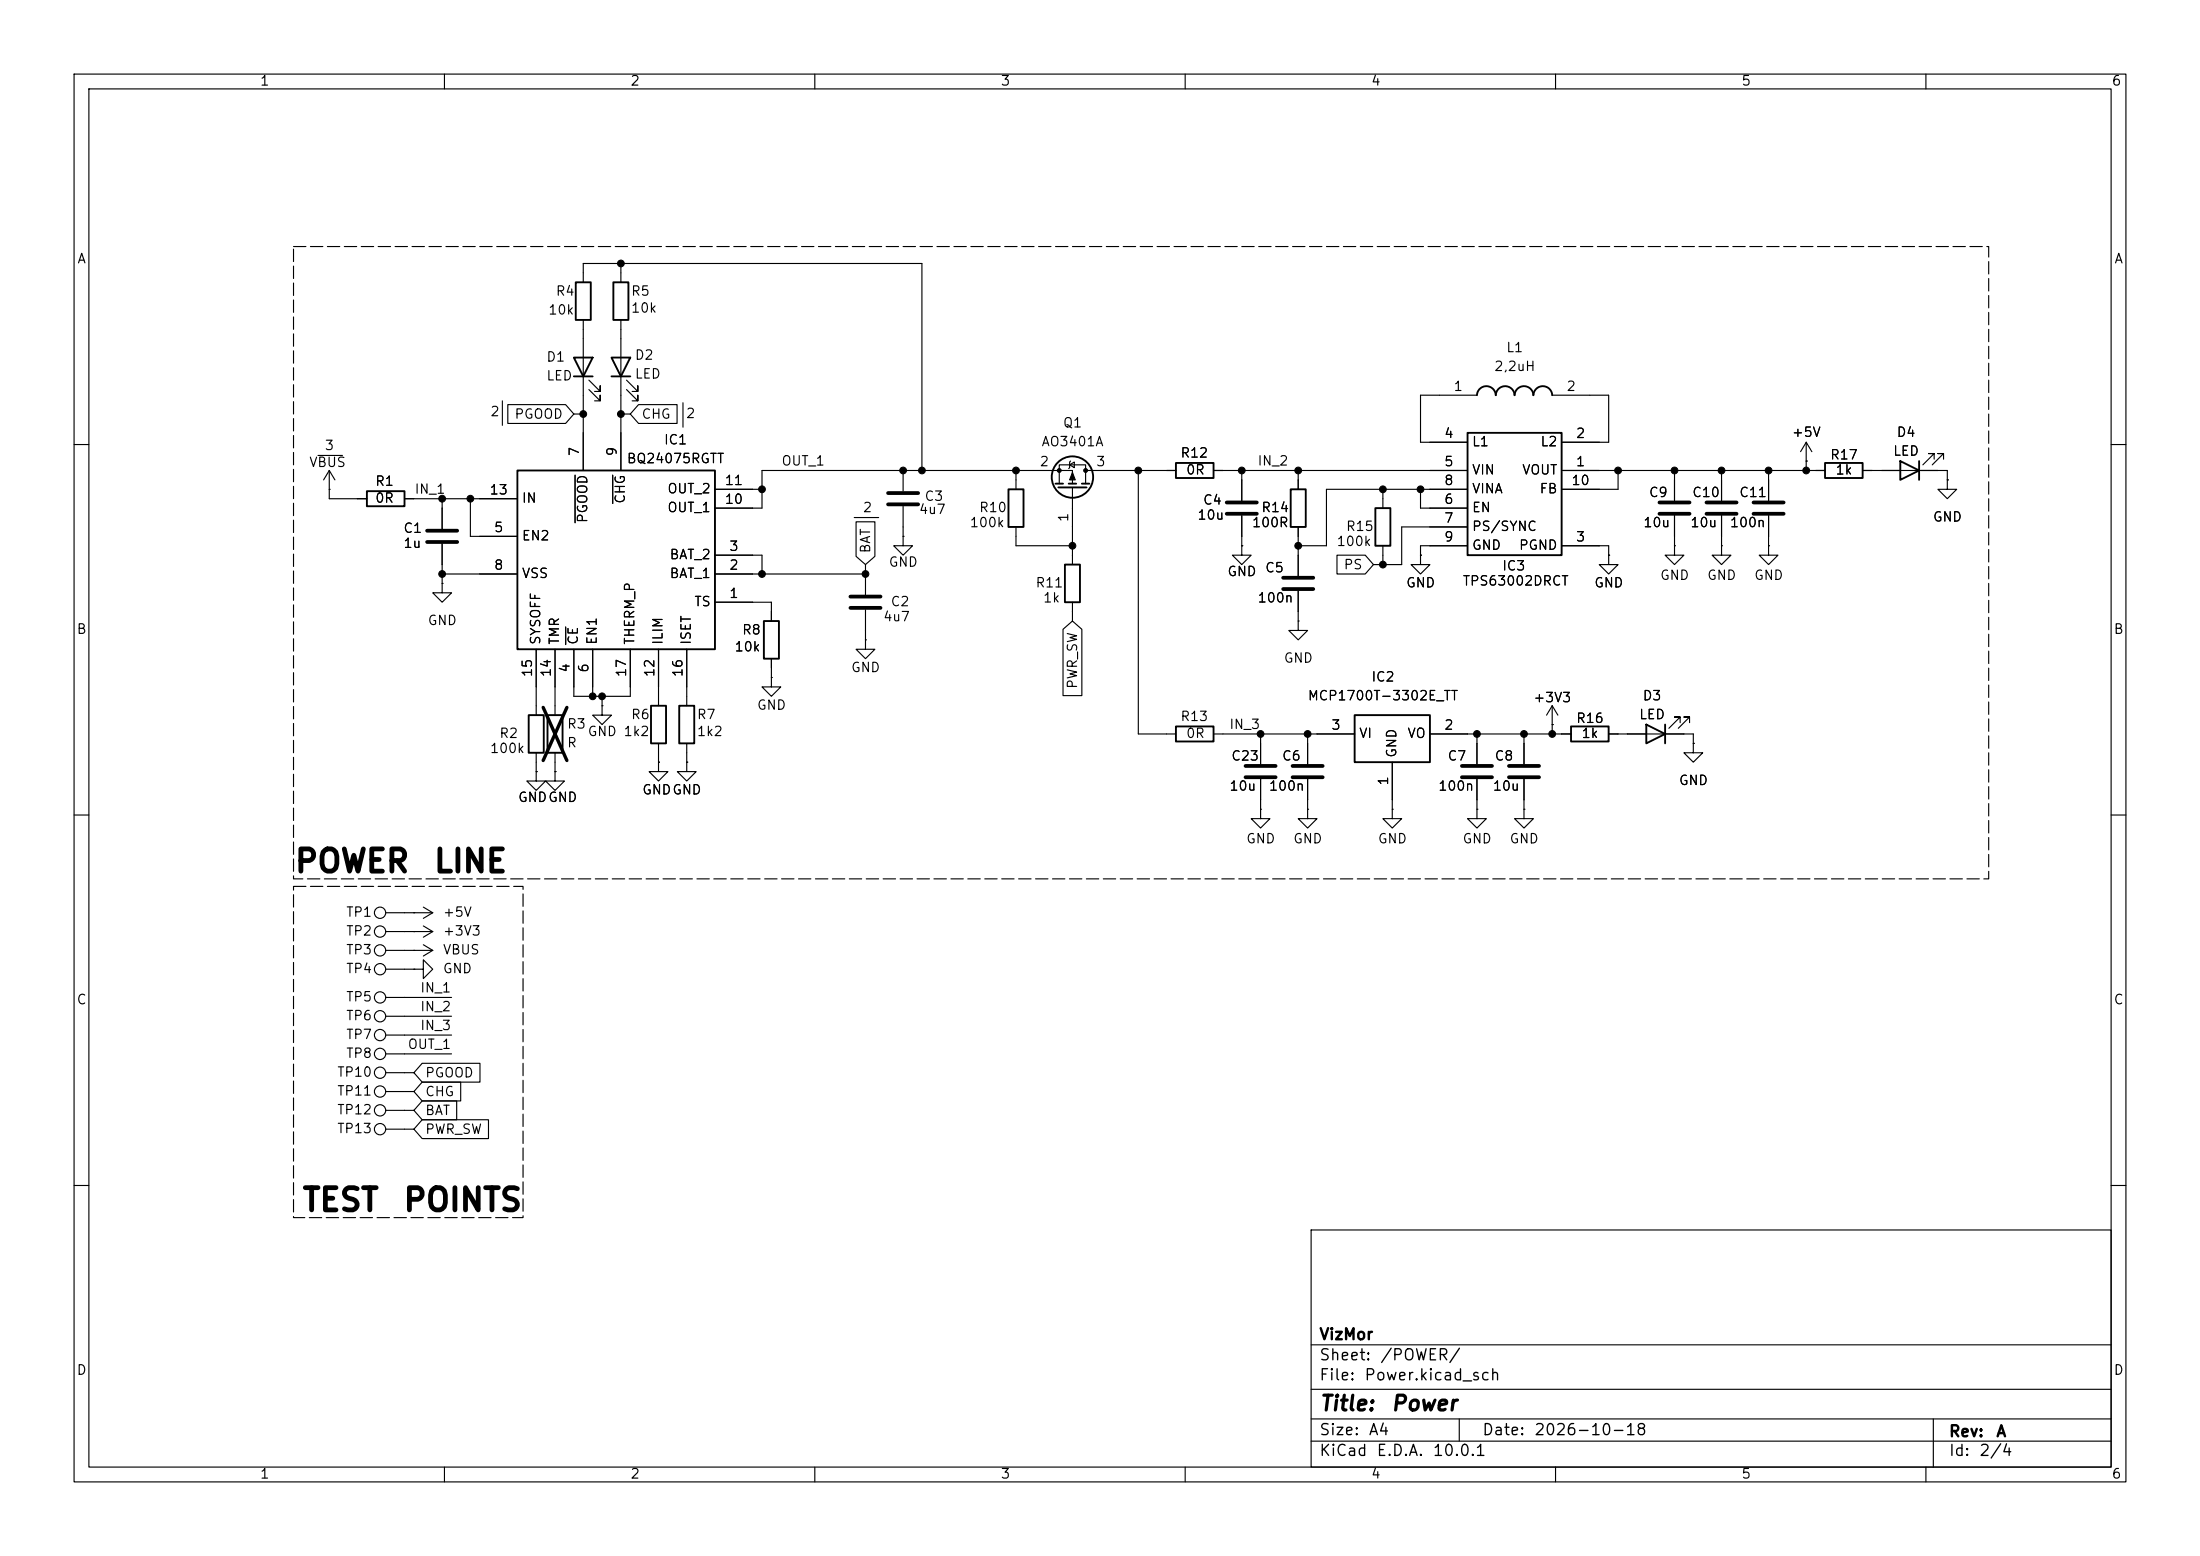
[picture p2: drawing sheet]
<svg xmlns="http://www.w3.org/2000/svg" width="297mm" height="210mm" viewBox="0 0 297 210" stroke-linecap="round" stroke-linejoin="round" font-family="sans-serif">
<g fill="none" stroke="#000" stroke-width=".15">
<path d="M10 10h277v190h-277zM12 12h273v186h-273zM60 10v2M110 10v2M160 10v2M210 10v2M260 10v2M78.7 38.1v-2.5h45.8v27.9M83.8 35.6v2.5M67.8 54.1v3.3M68.6 54.6h7.8l1.1 1.3-1.1 1.3h-7.8zM77.5 55.9h1.2"/>
<path d="M78.7 43.2v20.3M79.5 52.6l1.5 1.5v-.8v.8h-.7M79.5 51.3l1.5 1.5v-.7v.7h-.7M83.8 43.2v20.3M83.8 55.9h1.3M84.6 52.6l1.5 1.5v-.8v.8h-.8M84.6 51.3l1.5 1.5v-.7v.7h-.8M86.2 54.6h5.2v2.6h-5.2l-1.1-1.3zM92.2 54.4v3.3M199.4 53.3h-7.6v6.4h6.3M209.5 53.3h7.7v6.4h-6.4M243.8 59.7l-.7 1.3"/>
<path d="M243.8 59.7l.8 1.3M243.8 59.7v3.8M10 60h2M42.9 61.5h3.3M44.4 66h.1M44.4 63.5v3.8h5.1M44.4 63.5l-.7 1.3M44.4 63.5l.8 1.3M54.6 67.3h15.2M59.7 78.7v1.3h1.3l-1.3 1.3-1.3-1.3h1.3M59.7 78.7h.1M59.7 77.5h10.1"/>
<path d="M59.7 67.3v4.1M59.7 73.4v5.3M63.5 67.3v5.1h6.3M77.6 64.1v6.5M82.7 64.1v3.9M96.5 77.5h20.3M96.5 74.9h6.4v2.6M96.5 66h6.4M115.3 69.9h3.3M115.6 70.4h2.5v4.7l-1.3 1.1-1.2-1.1zM116.8 76.2v4.1M121.9 72.4v1.3h1.3l-1.3 1.2-1.3-1.2h1.3"/>
<path d="M121.9 72.4h.1M121.9 63.5v2.8M121.9 68.3v4.1M137.2 63.5v2.5M137.2 71.1v2.6h7.6M143 65.3v-2.6h3.6v2.6M144.4 62.7l.6-.3v.7zM144.5 62.2l-.1 .2v.7l-.1 .1M144.8 65.3v-1.8h-41.9v5.1h-6.4M144.8 65.8v10.4M146.6 63.5h12.1M153.7 63.5v35.6h5"/>
<path d="M163.8 63.5h34.3M167.6 73.7v1.2h1.3l-1.3 1.3-1.2-1.3h1.2M167.6 73.7h.1M167.6 63.5v4.1M167.6 69.6v4.1M175.3 63.5v2.5M175.3 71.1v6.6M175.3 79.8v4M180.5 74.9h3.8l1.1 1.3-1.1 1.3h-3.8zM186.7 66v2.6M186.7 73.7v2.5M191.8 74.9v1.3h1.2l-1.2 1.3-1.3-1.3h1.3"/>
<path d="M191.8 74.9h.1M191.8 66v2.6h6.3M198.1 66h-19v7.7h-3.8M198.1 73.7h-6.3v1.2M198.1 71.1h-8.9v5.1h-3.8M210.8 63.5h35.6M210.8 73.7h6.4v1.2M217.2 74.9v1.3h1.2l-1.2 1.3-1.3-1.3h1.3M217.2 74.9h.1M218.4 63.5v2.5h-7.6M226.1 73.7v1.2h1.2l-1.2 1.3-1.3-1.3h1.3M226.1 73.7h.1"/>
<path d="M226.1 63.5v4.1M226.1 69.6v4.1M232.4 73.7v1.2h1.3l-1.3 1.3-1.3-1.3h1.3M232.4 73.7h.1M232.4 63.5v4.1M232.4 69.6v4.1M238.8 73.7v1.2h1.2l-1.2 1.3-1.3-1.3h1.3M238.8 73.7h.1M238.8 63.5v4.1M238.8 69.6v4.1M243.8 62.2h.1M251.5 63.5h11.4v1.3"/>
<path d="M261.1 62v-.8h-.8h.8l-1.5 1.5M262.4 62v-.8h-.8h.8l-1.5 1.5M262.9 64.8v1.2h1.3l-1.3 1.3-1.3-1.3h1.3M262.9 64.8h.1M285 60h2M72.4 87.6v8.9M74.9 87.6v8.9M76.4 84.6v2.4M77.5 87.6v6.4h7.6v-6.4M80 87.6v6.4M81.3 95.3v1.2h1.2l-1.2 1.3-1.3-1.3h1.3M81.3 95.3h.1"/>
<path d="M81.3 94v1.3M88.9 87.6v7.7M92.7 87.6v7.7M96.5 81.3h7.6v2.5M104.1 91.4v1.3h1.3l-1.3 1.3-1.2-1.3h1.2M104.1 91.4h.1M104.1 88.9v2.5M116.8 86.4v1.2h1.3l-1.3 1.3-1.2-1.3h1.2M116.8 86.4h.1M116.8 82.3v4.1M143.5 84.9l1.3-1.1 1.3 1.1v9h-2.6zM144.8 81.3v2.5"/>
<path d="M163.8 99.1h19.1M170.2 99.1v4M175.3 83.8v1.3h1.2l-1.2 1.3-1.3-1.3h1.3M175.3 83.8h.1M176.5 99.1v4M193 99.1h19.1M199.4 99.1v4M205.7 99.1v4M209.5 97.8h.1M209.5 95.3l-.7 1.2M209.5 95.3l.8 1.2M209.5 95.3v3.8"/>
<path d="M217.2 99.1h11.4v1.2M226.8 97.5v-.7h-.7h.7l-1.5 1.5M228.1 97.5v-.7h-.8h.8l-1.5 1.5M10 110h2M72.4 104.1v1.3h1.3l-1.3 1.3-1.3-1.3h1.3M72.4 104.1h.1M72.4 101.6v2.5M74.9 104.1v1.3h1.3l-1.3 1.3-1.2-1.3h1.2M74.9 104.1h.1M74.9 101.6v2.5M88.9 102.9v1.2h1.3l-1.3 1.3-1.3-1.3h1.3M88.9 102.9h.1"/>
<path d="M88.9 100.3v2.6M92.7 102.9v1.2h1.3l-1.3 1.3-1.3-1.3h1.3M92.7 102.9h.1M92.7 100.3v2.6M170.2 109.2v1.3h1.2l-1.2 1.3-1.3-1.3h1.3M170.2 109.2h.1M170.2 105.2v4M176.5 109.2v1.3h1.3l-1.3 1.3-1.2-1.3h1.2M176.5 109.2h.1M176.5 105.2v4M188 109.2v1.3h1.2l-1.2 1.3-1.3-1.3h1.3M188 109.2h.1"/>
<path d="M188 102.9v6.3M199.4 109.2v1.3h1.3l-1.3 1.3-1.3-1.3h1.3M199.4 109.2h.1M199.4 105.2v4M205.7 109.2v1.3h1.3l-1.3 1.3-1.2-1.3h1.2M205.7 109.2h.1M205.7 105.2v4M228.6 100.3v1.3h1.3l-1.3 1.3-1.3-1.3h1.3M228.6 100.3h.1M285 110h2M52.1 123.2h6.3M52.1 130.8h3.8"/>
<path d="M52.1 128.3h6.3M52.1 125.7h6.3M52.1 139.7h8.9M52.1 137.2h8.9M52.1 134.6h8.9M55.9 123.2h.1M55.9 125.7h.1M55.9 128.3h.1M55.9 130.8h1.2v-1.3l1.3 1.3-1.3 1.3v-1.3M55.9 130.8h.1M57.1 122.4l1.3 .8M57.1 125l1.3 .7"/>
<path d="M57.1 127.5l1.3 .8M58.4 123.2l-1.3 .8M58.4 125.7l-1.3 .8M58.4 128.3l-1.3 .7M52.1 142.2h8.9M52.1 144.8h3.8M52.1 152.4h3.8M52.1 149.9h3.8M52.1 147.3h3.8M57 151.1h8.9v2.6h-8.9l-1.1-1.3zM57 148.6h4.7v2.5h-4.7l-1.1-1.2zM57 143.5h7.8v2.6h-7.8l-1.1-1.3z"/>
<path d="M57 146h5.2v2.6h-5.2l-1.1-1.3zM10 160h2M177 166h108v32h-108zM285 160h2M60 198v2M110 198v2M160 198v2M177 194.5h108M177 191.5h108M177 187.5h108M177 181.5h108M197 191.5v3"/>
<path d="M210 198v2M260 198v2M261 191.5v6.5"/>
<circle cx="51.3" cy="130.8" r=".76"/>
<circle cx="51.3" cy="128.3" r=".76"/>
<circle cx="51.3" cy="139.7" r=".76"/>
<circle cx="51.3" cy="137.2" r=".76"/>
<circle cx="51.3" cy="134.6" r=".76"/>
<circle cx="51.3" cy="123.2" r=".76"/>
<circle cx="51.3" cy="125.7" r=".76"/>
<circle cx="51.3" cy="152.4" r=".76"/>
<circle cx="51.3" cy="142.2" r=".76"/>
<circle cx="51.3" cy="144.8" r=".76"/>
<circle cx="51.3" cy="149.9" r=".76"/>
<circle cx="51.3" cy="147.3" r=".76"/>
</g>
<g fill="none" stroke="#000" stroke-width=".25">
<path d="M77.7 38.1h2.1v5.1h-2.1zM82.8 38.1h2v5.1h-2zM77.5 48.3h2.5l-1.3 2.5zM77.5 50.8h2.5M82.5 48.3h2.6l-1.3 2.5zM82.5 50.8h2.6M198.1 58.4h12.7v16.5h-12.7zM199.4 53.3a1.27 1.27 0 0 1 1.3-1.2 1.27 1.27 0 0 1 1.2 1.2 1.27 1.27 0 0 1 1.3-1.2 1.27 1.27 0 0 1 1.3 1.2 1.27 1.27 0 0 1 1.2-1.2 1.27 1.27 0 0 1 1.3 1.2 1.27 1.27 0 0 1 1.3-1.2 1.27 1.27 0 0 1 1.2 1.2M49.5 66.3h5.1v2h-5.1zM69.8 63.5h26.7v24.1h-26.7zM136.1 66h2.1v5.1h-2.1zM142.5 65.3h1"/>
<path d="M142.9 65.8h3.8M143.8 76.2h2v5.1h-2zM144.3 65.3h1M146 65.3h1.1M158.7 62.5h5.1v2h-5.1zM174.2 66h2.1v5.1h-2.1zM185.7 68.6h2v5.1h-2zM246.4 62.5h5.1v2h-5.1zM256.5 62.2l2.6 1.3-2.6 1.3zM259.1 62.2v2.6M71.4 96.5h2v5.1h-2zM73.9 96.5h2v5.1h-2z"/>
<path d="M87.9 95.3h2v5h-2zM91.7 95.3h2v5h-2zM103.1 83.8h2.1v5.1h-2.1zM158.7 98h5.1v2.1h-5.1zM182.9 96.5h10.1v6.4h-10.1zM212.1 98h5.1v2.1h-5.1zM222.2 97.8l2.6 1.3-2.6 1.2zM224.8 97.8v2.5"/>
<circle cx="144.8" cy="64.4" r="2.79"/>
</g>
<g fill="#000" stroke="#000" stroke-width=".15">
<path d="M144.8 63.8l.4 1h-.8z"/>
<circle cx="143" cy="63.5" r=".25"/>
<circle cx="146.6" cy="63.5" r=".25"/>
</g>
<path d="M73.3 95.5l3.2 7.1M76.5 95.5l-3.2 7.1" fill="none" stroke="#000" stroke-width=".46"/>
<g fill="none" stroke="#000" stroke-width=".51">
<path d="M57.7 71.6h4M57.7 73.2h4M119.9 66.5h4.1M119.9 68.1h4.1M165.6 67.8h4.1M165.6 69.3h4.1M173.2 78h4.1M173.2 79.5h4.1M224 67.8h4.1M224 69.3h4.1M230.4 67.8h4M230.4 69.3h4"/>
<path d="M236.7 67.8h4.1M236.7 69.3h4.1M114.8 80.5h4.1M114.8 82h4.1M168.1 103.4h4.1M168.1 104.9h4.1M174.5 103.4h4.1M174.5 104.9h4.1M197.4 103.4h4M197.4 104.9h4M203.7 103.4h4.1M203.7 104.9h4.1"/>
</g>
<path d="M39.6 33.3h228.9v85.3h-228.9zM39.6 119.6h31v44.7h-31z" fill="none" stroke="#000" stroke-width=".15" stroke-dasharray="1.7 .6"/>
<g fill="#000" stroke="#000" stroke-width=".14">
<circle cx="83.8" cy="35.6" r=".46"/>
<circle cx="78.7" cy="55.9" r=".46"/>
<circle cx="83.8" cy="55.9" r=".46"/>
<circle cx="59.7" cy="67.3" r=".46"/>
<circle cx="59.7" cy="77.5" r=".46"/>
<circle cx="63.5" cy="67.3" r=".46"/>
<circle cx="102.9" cy="66" r=".46"/>
<circle cx="102.9" cy="77.5" r=".46"/>
<circle cx="116.8" cy="77.5" r=".46"/>
<circle cx="121.9" cy="63.5" r=".46"/>
<circle cx="124.5" cy="63.5" r=".46"/>
<circle cx="137.2" cy="63.5" r=".46"/>
<circle cx="144.8" cy="73.7" r=".46"/>
<circle cx="153.7" cy="63.5" r=".46"/>
<circle cx="167.6" cy="63.5" r=".46"/>
<circle cx="175.3" cy="73.7" r=".46"/>
<circle cx="175.3" cy="63.5" r=".46"/>
<circle cx="186.7" cy="66" r=".46"/>
<circle cx="186.7" cy="76.2" r=".46"/>
<circle cx="191.8" cy="66" r=".46"/>
<circle cx="218.4" cy="63.5" r=".46"/>
<circle cx="226.1" cy="63.5" r=".46"/>
<circle cx="232.4" cy="63.5" r=".46"/>
<circle cx="238.8" cy="63.5" r=".46"/>
<circle cx="243.8" cy="63.5" r=".46"/>
<circle cx="80" cy="94" r=".46"/>
<circle cx="81.3" cy="94" r=".46"/>
<circle cx="170.2" cy="99.1" r=".46"/>
<circle cx="176.5" cy="99.1" r=".46"/>
<circle cx="199.4" cy="99.1" r=".46"/>
<circle cx="205.7" cy="99.1" r=".46"/>
<circle cx="209.5" cy="99.1" r=".46"/>
</g>
<g font-size="3">
<text x="39.6" y="118.5">POWER</text>
<text x="58.4" y="118.5">LINE</text>
<text x="40.6" y="164.2">TEST</text>
<text x="54.3" y="164.2">POINTS</text>
</g>
<g font-size="2">
<text x="178" y="190.9">Title:</text>
<text x="187.7" y="190.9">Power</text>
</g>
<g font-size="1.5">
<text x="178" y="184">Sheet:</text>
<text x="178" y="181.2">VizMor</text>
<text x="186.2" y="184">/POWER/</text>
<text x="178" y="186.7">File:</text>
<text x="184.1" y="186.7">Power.kicad_sch</text>
<text x="178" y="196.9">KiCad</text>
<text x="178" y="194.1">Size:</text>
<text x="184.7" y="194.1">A4</text>
<text x="185.7" y="196.9">E.D.A.</text>
<text x="193.3" y="196.9">10.0.1</text>
<text x="200" y="194.1">Date:</text>
<text x="207" y="194.1">2026-10-18</text>
<text x="263" y="194.3">Rev:</text>
<text x="263" y="196.9">Id:</text>
<text x="267.1" y="196.9">2/4</text>
<text x="269.4" y="194.3">A</text>
</g>
<g font-size="1.3">
<text x="35" y="11.9">1</text>
<text x="85" y="11.9">2</text>
<text x="135" y="11.9">3</text>
<text x="185" y="11.9">4</text>
<text x="235" y="11.9">5</text>
<text x="285" y="11.9">6</text>
<text x="10.3" y="35.9">A</text>
<text x="285.3" y="35.9">A</text>
<text x="74.9" y="40.2">R4</text>
<text x="85.1" y="40.2">R5</text>
<text x="73.9" y="42.8">10k</text>
<text x="85.1" y="42.5">10k</text>
<text x="203.2" y="47.9">L1</text>
<text x="73.7" y="49.1">D1</text>
<text x="73.7" y="51.7">LED</text>
<text x="85.6" y="48.9">D2</text>
<text x="85.6" y="51.4">LED</text>
<text x="196.1" y="53.1">1</text>
<text x="201.6" y="50.4">2,2uH</text>
<text x="211.4" y="53.1">2</text>
<text x="66.1" y="56.5">2</text>
<text x="69.4" y="56.8">PGOOD</text>
<text x="86.5" y="56.8">CHG</text>
<text x="92.5" y="56.7">2</text>
<text x="143.4" y="58">Q1</text>
<text x="194.9" y="59.4">4</text>
<text x="212.7" y="59.4">2</text>
<text x="241.8" y="59.3">+5V</text>
<text x="256" y="59.3">D4</text>
<text x="41.6" y="63.3">VBUS</text>
<text x="43.7" y="61.1">3</text>
<text x="50.6" y="65.9">R1</text>
<text x="78.5" y="61.7" transform="rotate(-90 78.5 61.7)">7</text>
<text x="83.6" y="61.7" transform="rotate(-90 83.6 61.7)">9</text>
<text x="84.5" y="62.8">BQ24075RGTT</text>
<text x="89.5" y="60.3">IC1</text>
<text x="97.7" y="65.8">11</text>
<text x="105.4" y="63.2">OUT_1</text>
<text x="140.3" y="63.2">2</text>
<text x="140.5" y="60.6">AO3401A</text>
<text x="147.9" y="63.2">3</text>
<text x="159.3" y="62.1">R12</text>
<text x="160" y="64.4">0R</text>
<text x="169.7" y="63.2">IN_2</text>
<text x="194.9" y="63.2">5</text>
<text x="194.9" y="65.8">8</text>
<text x="198.6" y="60.6">L1</text>
<text x="198.6" y="64.4">VIN</text>
<text x="205.4" y="64.4">VOUT</text>
<text x="207.9" y="60.6">L2</text>
<text x="212" y="65.8">10</text>
<text x="212.7" y="63.2">1</text>
<text x="247" y="62.3">R17</text>
<text x="247.7" y="64.4">1k</text>
<text x="255.5" y="61.8">LED</text>
<text x="50.6" y="68.2">0R</text>
<text x="55.9" y="67">IN_1</text>
<text x="66" y="67.1">13</text>
<text x="70.4" y="68.2">IN</text>
<text x="79.6" y="70.7" transform="rotate(-90 79.6 70.7)">PGOOD</text>
<text x="84.7" y="68.1" transform="rotate(-90 84.7 68.1)">CHG</text>
<text x="90" y="69.4">OUT_1</text>
<text x="90" y="66.9">OUT_2</text>
<text x="97.7" y="68.3">10</text>
<text x="116.4" y="69.4">2</text>
<text x="124" y="69.7">4u7</text>
<text x="124.7" y="67.9">C3</text>
<text x="130.8" y="71.5">100k</text>
<text x="132.1" y="69.4">R10</text>
<text x="144.5" y="70.6" transform="rotate(-90 144.5 70.6)">1</text>
<text x="161.6" y="70.5">10u</text>
<text x="162.3" y="68.4">C4</text>
<text x="168.9" y="71.5">100R</text>
<text x="170.2" y="69.4">R14</text>
<text x="181.6" y="72">R15</text>
<text x="194.9" y="68.3">6</text>
<text x="194.9" y="70.9">7</text>
<text x="198.6" y="69.4">EN</text>
<text x="198.6" y="72">PS/SYNC</text>
<text x="198.6" y="66.9">VINA</text>
<text x="207.8" y="66.9">FB</text>
<text x="221.8" y="71.5">10u</text>
<text x="222.5" y="67.4">C9</text>
<text x="228.1" y="71.5">10u</text>
<text x="228.4" y="67.4">C10</text>
<text x="233.4" y="71.5">100n</text>
<text x="234.7" y="67.4">C11</text>
<text x="260.9" y="70.7">GND</text>
<text x="54.4" y="72.2">C1</text>
<text x="54.4" y="74.3">1u</text>
<text x="66.6" y="72.1">5</text>
<text x="66.6" y="77.2">8</text>
<text x="70.4" y="73.3">EN2</text>
<text x="90.3" y="75.8">BAT_2</text>
<text x="98.4" y="77.2">2</text>
<text x="98.4" y="74.7">3</text>
<text x="117.8" y="74.8" transform="rotate(-90 117.8 74.8)">BAT</text>
<text x="119.9" y="76.8">GND</text>
<text x="170.7" y="77.6">C5</text>
<text x="180.3" y="74">100k</text>
<text x="181.3" y="77.2">PS</text>
<text x="194.9" y="73.4">9</text>
<text x="198.6" y="74.5">GND</text>
<text x="202.7" y="77.3">IC3</text>
<text x="205" y="74.5">PGND</text>
<text x="212.7" y="73.4">3</text>
<text x="70.4" y="78.3">VSS</text>
<text x="90.3" y="78.3">BAT_1</text>
<text x="93.6" y="82.1">TS</text>
<text x="98.4" y="81">1</text>
<text x="120.2" y="82.1">C2</text>
<text x="139.7" y="79.6">R11</text>
<text x="140.7" y="81.6">1k</text>
<text x="165.6" y="78.1">GND</text>
<text x="169.7" y="81.6">100n</text>
<text x="189.7" y="79.6">GND</text>
<text x="197.4" y="79.3">TPS63002DRCT</text>
<text x="215.1" y="79.6">GND</text>
<text x="224" y="78.6">GND</text>
<text x="230.4" y="78.6">GND</text>
<text x="236.7" y="78.6">GND</text>
<text x="10.3" y="85.9">B</text>
<text x="57.7" y="84.7">GND</text>
<text x="73.3" y="87.1" transform="rotate(-90 73.3 87.1)">SYSOFF</text>
<text x="75.8" y="87.1" transform="rotate(-90 75.8 87.1)">TMR</text>
<text x="78.3" y="87.1" transform="rotate(-90 78.3 87.1)">CE</text>
<text x="80.9" y="87.1" transform="rotate(-90 80.9 87.1)">EN1</text>
<text x="86" y="87.1" transform="rotate(-90 86 87.1)">THERM_P</text>
<text x="89.8" y="87.1" transform="rotate(-90 89.8 87.1)">ILIM</text>
<text x="93.6" y="87.1" transform="rotate(-90 93.6 87.1)">ISET</text>
<text x="99.1" y="88.2">10k</text>
<text x="100.1" y="86">R8</text>
<text x="119.1" y="84.2">4u7</text>
<text x="173.2" y="89.8">GND</text>
<text x="285.3" y="85.9">B</text>
<text x="72.1" y="91.5" transform="rotate(-90 72.1 91.5)">15</text>
<text x="74.7" y="91.5" transform="rotate(-90 74.7 91.5)">14</text>
<text x="77.2" y="90.9" transform="rotate(-90 77.2 90.9)">4</text>
<text x="79.8" y="90.9" transform="rotate(-90 79.8 90.9)">6</text>
<text x="84.8" y="91.5" transform="rotate(-90 84.8 91.5)">17</text>
<text x="88.6" y="91.5" transform="rotate(-90 88.6 91.5)">12</text>
<text x="92.5" y="91.5" transform="rotate(-90 92.5 91.5)">16</text>
<text x="114.8" y="91">GND</text>
<text x="145.7" y="93.1" transform="rotate(-90 145.7 93.1)">PWR_SW</text>
<text x="176.5" y="94.8">MCP1700T-3302E_TT</text>
<text x="185" y="92.3">IC2</text>
<text x="206.9" y="95.1">+3V3</text>
<text x="221.7" y="94.8">D3</text>
<text x="66" y="102">100k</text>
<text x="67.3" y="99.9">R2</text>
<text x="76.5" y="98.7">R3</text>
<text x="76.5" y="101.2">R</text>
<text x="79.2" y="99.7">GND 1k2</text>
<text x="85.1" y="97.4">R6</text>
<text x="94" y="97.4">R7</text>
<text x="94" y="99.7">1k2</text>
<text x="102.1" y="96.1">GND</text>
<text x="159.3" y="97.6">R13</text>
<text x="160" y="99.9">0R</text>
<text x="165.9" y="98.7">IN_3</text>
<text x="179.6" y="98.8">3</text>
<text x="183.4" y="99.9">VI</text>
<text x="189.9" y="99.9">VO</text>
<text x="194.9" y="98.8">2</text>
<text x="212.7" y="97.9">R16</text>
<text x="213.4" y="99.9">1k</text>
<text x="221.2" y="97.4">LED</text>
<text x="86.6" y="107.5">GNDGND</text>
<text x="165.9" y="107">10u</text>
<text x="166.1" y="103">C23</text>
<text x="171.2" y="107">100n</text>
<text x="173" y="103">C6</text>
<text x="187.7" y="106.1" transform="rotate(-90 187.7 106.1)">1</text>
<text x="188.8" y="102.4" transform="rotate(-90 188.8 102.4)">GND</text>
<text x="194.1" y="107">100n</text>
<text x="195.3" y="103">C7</text>
<text x="201.4" y="107">10u</text>
<text x="201.7" y="103">C8</text>
<text x="226.6" y="106.3">GND</text>
<text x="69.8" y="108.6">GNDGND</text>
<text x="168.1" y="114.1">GND</text>
<text x="174.5" y="114.1">GND</text>
<text x="185.9" y="114.1">GND</text>
<text x="197.4" y="114.1">GND</text>
<text x="203.7" y="114.1">GND</text>
<text x="46.6" y="124.1">TP1</text>
<text x="59.7" y="124.1">+5V</text>
<text x="46.6" y="131.7">TP4</text>
<text x="46.6" y="129.1">TP3</text>
<text x="46.6" y="126.6">TP2</text>
<text x="59.7" y="131.7">GND</text>
<text x="59.7" y="126.6">+3V3</text>
<text x="59.7" y="129.1">VBUS</text>
<text x="10.3" y="135.9">C</text>
<text x="46.6" y="135.5">TP5</text>
<text x="56.6" y="136.8">IN_2</text>
<text x="56.6" y="134.3">IN_1</text>
<text x="285.3" y="135.9">C</text>
<text x="46.6" y="140.6">TP7</text>
<text x="46.6" y="143.1">TP8</text>
<text x="46.6" y="138">TP6</text>
<text x="55" y="141.9">OUT_1</text>
<text x="56.6" y="139.4">IN_3</text>
<text x="45.4" y="145.6">TP10</text>
<text x="45.4" y="148.2">TP11</text>
<text x="57.3" y="145.7">PGOOD</text>
<text x="57.3" y="148.3">CHG</text>
<text x="45.4" y="153.3">TP13</text>
<text x="45.4" y="150.7">TP12</text>
<text x="57.3" y="153.4">PWR_SW</text>
<text x="57.3" y="150.8">BAT</text>
<text x="10.3" y="185.9">D</text>
<text x="285.3" y="185.9">D</text>
<text x="35" y="199.9">1</text>
<text x="85" y="199.9">2</text>
<text x="135" y="199.9">3</text>
<text x="185" y="199.9">4</text>
<text x="235" y="199.9">5</text>
<text x="285" y="199.9">6</text>
</g>
</svg>
